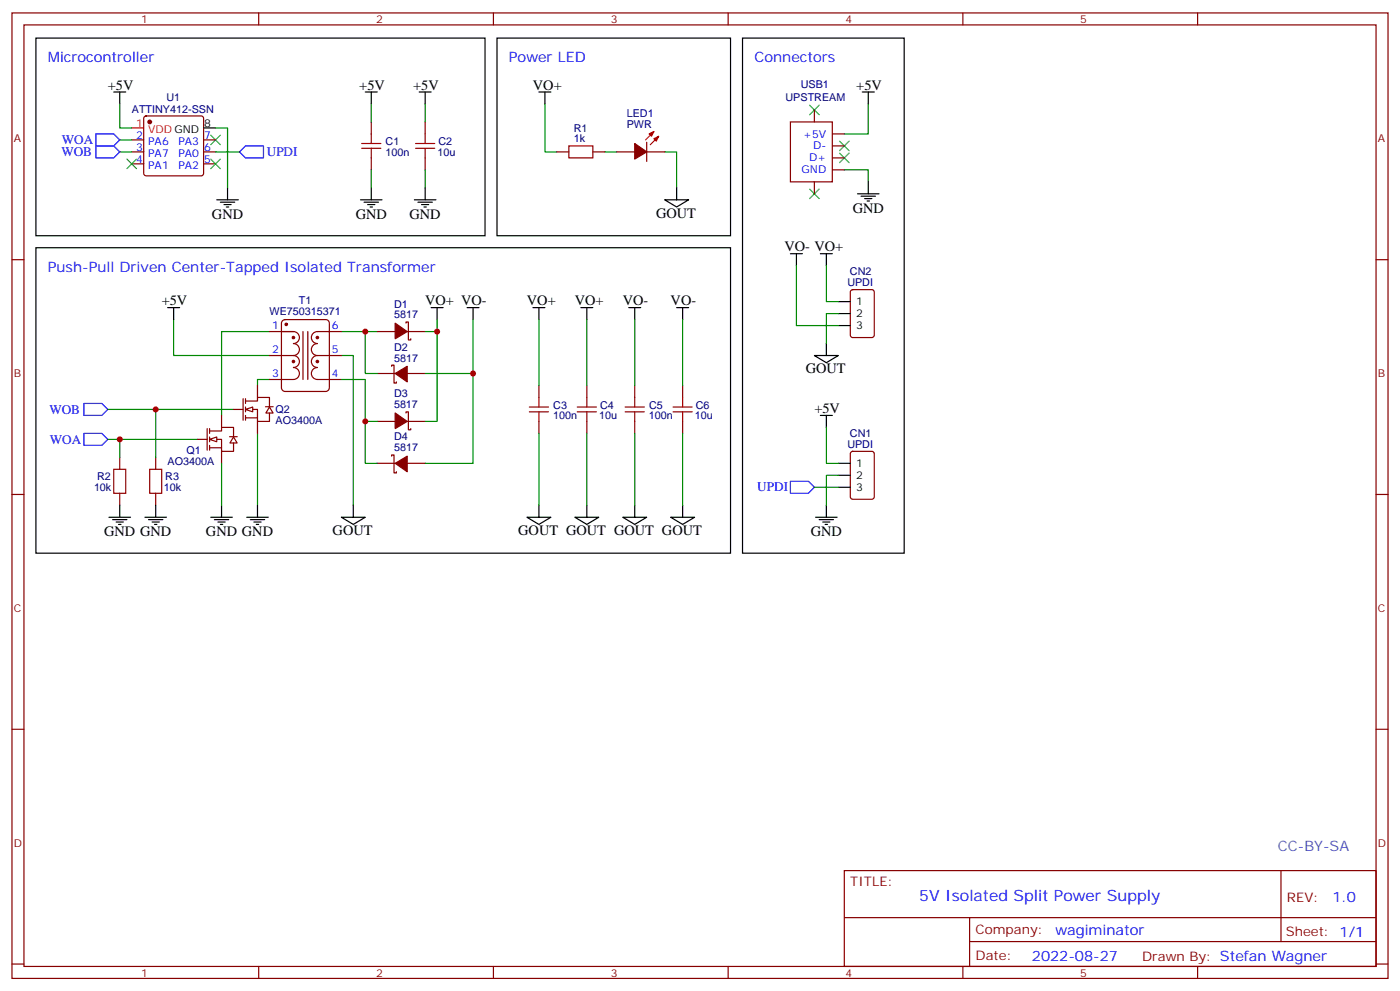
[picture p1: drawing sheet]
<svg xmlns="http://www.w3.org/2000/svg" width="412mm" height="292mm" viewBox="0 0 412 292" stroke-linecap="round" stroke-linejoin="round" font-family="sans-serif">
<g fill="none" stroke="#870000" stroke-width=".35">
<path d="M3.5 3.8h405.4v284.3h-405.4zM7.1 7.3h398.2v277.3h-398.2zM76.2 3.8v3.5M145.3 3.8v3.5M214.5 3.8v3.5M283.6 3.8v3.5M352.8 3.8v3.5M3.5 76.5h3.6M405.3 76.5h3.6M250.7 133.1l.5-.2h5.6l.7 .5v12.9l-.4 .7h-5.9l-.7-.4v-13zM3.5 145.6h3.6M405.3 145.6h3.6"/>
<path d="M3.5 214.8h3.6M405.3 214.8h3.6M248.7 256.4h156.6v28.2h-156.6zM377.3 256.4v20.9M248.7 270.2h156.5M285.6 277.3h119.6M285.6 270.2v14.2M3.5 283.9h3.6M76.2 284.6v3.5M145.3 284.6v3.5M214.5 284.6v3.5M283.6 284.6v3.5"/>
<path d="M352.8 284.6v3.5M405.3 283.9h3.6"/>
</g>
<path d="M254 27.1h3.5M255.8 27.1v3.5M195.8 58.8h7l-3.5 2.2zM199.3 55.3v3.5M252.6 57.1h6.3M253.6 57.8h4.3M254.7 58.5h2.1M255.4 59.2h.7M255.8 53.6v3.5M246.9 136.5h3.6M246.9 140h3.6M246.9 143.5h3.6" fill="none" stroke="#000" stroke-width=".35"/>
<path d="M160.5 30.6v14.1h3.5M255.8 30.6v8.8h-7.1M178.2 44.7h3.5M195.8 44.7h3.5v10.6M248.7 50h7.1v3.6" fill="none" stroke="#008700" stroke-width=".35"/>
<path d="M238.5 31l2.8 2.8M241.3 31l-2.8 2.8M238.5 55.7l2.8 2.8M241.3 55.7l-2.8 2.8M247.3 45.1l2.8 2.8M247.3 41.6l2.8 2.8M250.1 45.1l-2.8 2.8M250.1 41.6l-2.8 2.8" fill="none" stroke="#3c3" stroke-width=".35"/>
<path d="M232.8 35.9h12.4v17.7h-12.4z" fill="#fff" stroke="#870000" stroke-width=".35"/>
<g fill="none" stroke="#870000" stroke-width=".35">
<path d="M239.9 32.4v3.5M245.2 39.4h3.5M164 44.7h3.6M174.6 44.7h3.6M181.7 44.7h5.3M190.5 44.7h5.3M190.5 41.9v5.7M239.9 53.6v3.5M245.2 43h3.5M245.2 46.5h3.5M245.2 50h3.5M111.1 97.6h5.3"/>
<path d="M119.6 95.2v-.4h.7v5.3h.7v-.3M119.9 97.6h5.3M71.6 117.4v6.4M72.3 118.1h3.5v-1h3.6v2.8M72.3 117.4v1.4M72.3 119.9v1.4M75.8 113.5v3.6M78.2 119.8h2.3M79.4 119.9l1 1.7h-2.1zM111.1 110h5.3M115.4 107.9v-.4h.7v5.3h.7v-.3M119.9 110h5.3"/>
<path d="M172.9 113.5v3.6M68.8 120.6h2.8M72.3 120.6h3.5v3.5h3.6v-2.5M72.3 122.3v1.5M72.3 123h3.5M75.8 124.1v3.5M172.9 124.1v3.5"/>
</g>
<g fill="#f00" stroke="#f00" stroke-width=".35">
<path d="M192.6 40.9l1.4-.8-.7 1.5z"/>
<path d="M191.2 39.4l1.4-.7-.7 1.4z"/>
</g>
<path d="M192.6 38.7l-2.5 2.5M194 40.1l-2.4 2.5" fill="none" stroke="#f00" stroke-width=".35"/>
<g fill="#870000" stroke="#870000" stroke-width=".35">
<path d="M187 42.3l3.5 2.4-3.5 2.1z"/>
<path d="M116.4 110l3.5-2.1v4.6z"/>
<path d="M116.4 95.2l3.5 2.4-3.5 2.2z"/>
</g>
<path d="M167.6 43h7v3.5h-7zM170 119.9h5.7M172.9 117.1v2.8M170 121.3h5.7M172.9 121.3v2.8" fill="none" stroke="#a10000" stroke-width=".35"/>
<g fill="none" stroke="#000" stroke-width=".35">
<path d="M49.4 90.6h3.5M51.2 90.6v3.5M241.7 122.3h3.5M243.4 122.3v3.6M62.1 152.3h6.3M63.1 153h4.3M64.2 153.7h2.1M64.9 154.4h.7M65.3 148.8v3.5M72.7 152.3h6.3M73.7 153h4.3M74.8 153.7h2.1"/>
<path d="M75.5 154.4h.7M75.8 148.8v3.5M100.5 152.3h7.1l-3.5 2.1zM104.1 148.8v3.5M155.2 152.3h7.1l-3.6 2.1zM158.7 148.8v3.5M169.3 152.3h7.1l-3.5 2.1zM172.9 148.8v3.5M183.4 152.3h7.1l-3.5 2.1zM187 148.8v3.5M240.2 152.3h6.4M241.3 153h4.2"/>
<path d="M242.4 153.7h2.1M243.1 154.4h.7M243.4 148.8v3.5"/>
</g>
<path d="M24.7 118.8h5.3l1.7 1.8-1.7 1.7h-5.3zM24.7 127.6h5.3l1.7 1.8-1.7 1.8h-5.3zM232.8 141.7h5.3l1.8 1.8-1.8 1.8h-5.3z" fill="none" stroke="#00f" stroke-width=".35"/>
<path d="M51.2 94.1v10.6h28.2M79.4 97.6h-14.1v24.7M100.5 97.6h10.6M79.4 111.8h-3.6v1.7M100.5 104.7h3.6v44.1M31.7 120.6h37.1M31.7 129.4h26.5M75.8 127.6v21.2M243.4 125.9v10.6h3.5M246.9 140h-3.5v8.8M239.9 143.5h7" fill="none" stroke="#008700" stroke-width=".35"/>
<path d="M72.3 120.6l2.1-.7v1.4z" fill="#fff" stroke="#870000" stroke-width=".35"/>
<path d="M58.2 129.4h2.8M61 126.2v6.4M61.7 129.4h3.6v3.5h3.5v-2.4M61.7 126.9h3.6v-1h3.5v2.8M61.7 126.2v1.4M61.7 128.7v1.4M61.7 131.2v1.4M61.7 131.9h3.6M65.3 122.3v3.6M65.3 132.9v3.6M67.6 128.6h2.3M68.8 128.7l1 1.8h-2.1z" fill="none" stroke="#870000" stroke-width=".35"/>
<path d="M61.7 129.4l2.2-.7v1.4z" fill="#fff" stroke="#870000" stroke-width=".35"/>
<path d="M62.1 39.8l2.8 2.8M64.9 39.8l-2.8 2.8M37.4 46.8l2.8 2.9M40.2 46.8l-2.8 2.9M62.1 46.8l2.8 2.9M64.9 46.8l-2.8 2.9" fill="none" stroke="#3c3" stroke-width=".35"/>
<g fill="none" stroke="#a10000" stroke-width=".35">
<path d="M109.4 39.4v2.9M125.2 39.4v2.9M106.5 42.3h5.7M106.5 43.7h5.7M109.4 43.7v2.8M122.4 42.3h5.7M122.4 43.7h5.7M125.2 43.7v2.8M155.9 119.9h5.7M158.7 117.1v2.8M184.1 119.9h5.7M187 117.1v2.8"/>
<path d="M198.3 119.9h5.6M201.1 117.1v2.8M33.5 138.2h3.5v7.1h-3.5zM44.1 138.2h3.5v7.1h-3.5zM155.9 121.3h5.7M158.7 121.3v2.8M184.1 121.3h5.7M187 121.3v2.8M198.3 121.3h5.6M201.1 121.3v2.8"/>
</g>
<g fill="none" stroke="#870000" stroke-width=".35">
<path d="M42.6 34.4l.4-.3h16.3l.5 .3 .2 .5v16.2l-.3 .5-.4 .2h-16.3l-.5-.2-.2-.5v-16.2zM109.4 35.9v3.5M125.2 35.9v3.5M38.8 41.2h3.5M38.8 44.7h3.5M38.8 48.3h3.5M60 41.2h3.5M60 44.7h3.5M60 48.3h3.5M109.4 46.5v3.5M125.2 46.5v3.5M79.4 97.6h3.5"/>
<path d="M82.9 97.6h3.5h-3.5M83.1 94.6l.9-.5h12l.8 .5 .2 .6v19l-.5 .9-.5 .2h-12l-.9-.5-.2-.6v-19zM86.4 97.6a1.76 1.76 0 0 1 1.8 1.8 1.76 1.76 0 0 1-1.8 1.8 1.76 1.76 0 0 1 1.8 1.7 1.76 1.76 0 0 1-1.8 1.8M89.3 97.6v14.2M90.7 97.6v14.2M100.5 97.6h-7a1.76 1.76 0 0 0-1.8 1.8 1.76 1.76 0 0 0 1.8 1.8 1.76 1.76 0 0 0-1.8 1.7 1.76 1.76 0 0 0 1.8 1.8M250.7 85.5l.5-.2h5.6l.7 .4v13l-.4 .7h-5.9l-.7-.4v-13zM79.4 104.7h7M86.4 104.7a1.76 1.76 0 0 1 1.8 1.8 1.76 1.76 0 0 1-1.8 1.7 1.76 1.76 0 0 1 1.8 1.8 1.76 1.76 0 0 1-1.8 1.8h-7M93.5 104.7a1.76 1.76 0 0 0-1.8 1.8 1.76 1.76 0 0 0 1.8 1.7 1.76 1.76 0 0 0-1.8 1.8 1.76 1.76 0 0 0 1.8 1.8h7M93.5 104.7h7M158.7 113.5v3.6"/>
<path d="M187 113.5v3.6M201.1 113.5v3.6M35.3 134.7v3.5M45.9 134.7v3.5M111.1 124.1h5.3M111.1 136.5h5.3M115.4 134.3v-.3h.7v5.3h.7v-.4M119.6 121.6v-.3h.7v5.3h.7v-.4M119.9 124.1h5.3M119.9 136.5h5.3M158.7 124.1v3.5M187 124.1v3.5"/>
<path d="M201.1 124.1v3.5M35.3 145.3v3.5M45.9 145.3v3.5"/>
</g>
<g fill="none" stroke="#008700" stroke-width=".35">
<path d="M35.3 30.6v7.1h3.5M63.5 37.7h3.5v17.6M109.4 30.6v5.3M125.2 30.6v5.3M35.3 41.2h3.5M35.3 44.7h3.5M63.5 44.7h7.1M109.4 50v5.3M125.2 50v5.3M234.6 78.2v17.7h12.3M243.4 78.2v10.6h3.5M107.6 97.6v12.4h3.5"/>
<path d="M125.2 97.6h3.6M128.8 94.1v30h-3.6M139.3 94.1v42.4h-14.1M158.7 94.1v19.4M172.9 94.1v19.4M187 94.1v19.4M201.1 94.1v19.4M246.9 92.4h-3.5v8.8M100.5 111.8h7.1v24.7h3.5M125.2 110h14.1M35.3 129.4v5.3M45.9 120.6v14.1"/>
<path d="M65.3 136.5v12.3M107.6 124.1h3.5M158.7 127.6v21.2M172.9 127.6v21.2M187 127.6v21.2M201.1 127.6v21.2"/>
</g>
<g fill="none" stroke="#000" stroke-width=".35">
<path d="M10.6 11.2h132.3v58.2h-132.3zM146.4 11.2h68.8v58.2h-68.8zM218.7 11.2h47.6v151.7h-47.6zM33.5 27.1h3.5M35.3 27.1v3.5M60 37.7h3.5M107.6 27.1h3.5M109.4 27.1v3.5M123.5 27.1h3.5M125.2 27.1v3.5M158.7 27.1h3.6M160.5 27.1v3.5"/>
<path d="M63.9 58.8h6.3M64.9 59.5h4.2M67 55.3v3.5M106.2 58.8h6.3M107.2 59.5h4.3M109.4 55.3v3.5M122.1 58.8h6.3M123.1 59.5h4.3M125.2 55.3v3.5M10.6 73h204.6v89.9h-204.6zM66 60.3h2.1M66.7 61h.7"/>
<path d="M108.3 60.3h2.1M109 61h.7M124.2 60.3h2.1M124.9 61h.7M232.8 74.7h3.6M234.6 74.7v3.5M241.7 74.7h3.5M243.4 74.7v3.5M127 90.6h3.5M128.8 90.6v3.5M137.6 90.6h3.5M139.3 90.6v3.5"/>
<path d="M157 90.6h3.5M158.7 90.6v3.5M171.1 90.6h3.5M172.9 90.6v3.5M185.2 90.6h3.5M187 90.6v3.5M199.3 90.6h3.5M201.1 90.6v3.5M246.9 95.9h3.6M246.9 88.8h3.6M246.9 92.4h3.6M239.9 104.7h7l-3.5 2.1z"/>
<path d="M243.4 101.2v3.5M32.1 152.3h6.4M33.2 153h4.2M34.2 153.7h2.1M34.9 154.4h.7M35.3 148.8v3.5M42.7 152.3h6.3M43.7 153h4.3M44.8 153.7h2.1M45.5 154.4h.7M45.9 148.8v3.5M197.6 152.3h7l-3.5 2.1z"/>
<path d="M201.1 148.8v3.5"/>
</g>
<g fill="#870000" stroke="#870000" stroke-width=".35">
<path d="M116.4 121.6l3.5 2.5-3.5 2.1z"/>
<path d="M116.4 136.5l3.5-2.2v4.6z"/>
<circle cx="44.1" cy="35.9" r=".53"/>
<circle cx="86.4" cy="99.4" r=".35"/>
<circle cx="86.4" cy="106.5" r=".35"/>
<circle cx="93.5" cy="99.4" r=".35"/>
<circle cx="93.5" cy="106.5" r=".35"/>
<circle cx="84.3" cy="95.5" r=".35"/>
</g>
<path d="M38.8 37.7h3.5" fill="none" stroke="#f00" stroke-width=".35"/>
<path d="M28.2 39.4h5.3l1.8 1.8-1.8 1.8h-5.3zM28.2 43h5.3l1.8 1.7-1.8 1.8h-5.3zM70.6 44.7l1.7-1.7h5.3v3.5h-5.3z" fill="none" stroke="#00f" stroke-width=".35"/>
<g fill="#c00">
<circle cx="107.6" cy="124.1" r=".88"/>
<circle cx="128.8" cy="97.6" r=".88"/>
<circle cx="139.3" cy="110" r=".88"/>
<circle cx="107.6" cy="97.6" r=".88"/>
<circle cx="35.3" cy="129.4" r=".88"/>
<circle cx="45.9" cy="120.6" r=".88"/>
</g>
<text font-size="4.6" fill="#00f" x="270.8" y="265.4">5V Isolated Split Power Supply</text>
<g font-size="4.2" fill="#00f">
<text x="14.1" y="18.3">Microcontroller</text>
<text x="149.9" y="18.3">Power LED</text>
<text x="222.2" y="18.3">Connectors</text>
<text x="14.1" y="80">Push-Pull Driven Center-Tapped Isolated Transformer</text>
<text x="392.5" y="265.7">1.0</text>
<text x="310.9" y="275.2">wagiminator</text>
<text x="304" y="283">2022-08-27</text>
</g>
<g font-size="4.2">
<text x="31.7" y="26.4">+5V</text>
<text x="105.8" y="26.4">+5V</text>
<text x="121.7" y="26.4">+5V</text>
<text x="157" y="26.4">VO+</text>
<text x="252.2" y="26.4">+5V</text>
<text x="62.4" y="64.5">GND</text>
<text x="104.8" y="64.5">GND</text>
<text x="120.6" y="64.5">GND</text>
<text x="193.2" y="64.1">GOUT</text>
<text x="251.2" y="62.7">GND</text>
<text x="231.1" y="74">VO- VO+</text>
<text x="47.6" y="89.9">+5V</text>
<text x="125.2" y="89.9">VO+ VO-</text>
<text x="155.2" y="89.9">VO+</text>
<text x="169.3" y="89.9">VO+</text>
<text x="183.4" y="89.9">VO-</text>
<text x="197.6" y="89.9">VO-</text>
<text x="237.3" y="110">GOUT</text>
<text x="239.9" y="121.6">+5V</text>
<text x="30.7" y="158">GND GND</text>
<text x="60.7" y="158">GND GND</text>
<text x="98" y="157.6">GOUT</text>
<text x="152.7" y="157.6">GOUT GOUT GOUT GOUT</text>
<text x="238.8" y="158">GND</text>
</g>
<text font-size="4.2" fill="#0099b0" x="376.4" y="250.8">CC-BY-SA</text>
<g font-size="3.9" fill="#00f">
<text x="18.1" y="46">WOB</text>
<text x="18.2" y="42.5">WOA</text>
<text x="78.6" y="46">UPDI</text>
<text x="14.5" y="121.8">WOB</text>
<text x="14.7" y="130.7">WOA</text>
<text x="223.1" y="144.7">UPDI</text>
</g>
<g font-size="3.9" fill="#800">
<text x="250.5" y="261">TITLE:</text>
<text x="379.1" y="265.7">REV:</text>
<text x="287.4" y="275.2">Company:</text>
<text x="378.7" y="275.8">Sheet: 1/1</text>
<text x="287.4" y="282.9">Date:</text>
<text x="336.4" y="282.9">Drawn By: Stefan Wagner</text>
</g>
<g font-size="3.2" fill="#800">
<text x="41.6" y="6.8">1</text>
<text x="110.8" y="6.8">2</text>
<text x="179.9" y="6.8">3</text>
<text x="249.1" y="6.8">4</text>
<text x="318.2" y="6.8">5</text>
<text x="4.1" y="41.9">A</text>
<text x="405.9" y="41.9">A</text>
<text x="4.1" y="111.1">B</text>
<text x="405.9" y="111.1">B</text>
<text x="4.1" y="180.2">C</text>
<text x="405.9" y="180.2">C</text>
<text x="4.1" y="249.3">D</text>
<text x="405.9" y="249.3">D</text>
<text x="41.6" y="287.6">1</text>
<text x="110.8" y="287.6">2</text>
<text x="179.9" y="287.6">3</text>
<text x="249.1" y="287.6">4</text>
<text x="318.2" y="287.6">5</text>
</g>
<g font-size="3.2" fill="#000080">
<text x="49" y="29.6">U1</text>
<text x="231.4" y="29.6">UPSTREAM</text>
<text x="235.9" y="25.8">USB1</text>
<text x="38.8" y="33.1">ATTINY412-SSN</text>
<text x="184.6" y="34.5">LED1</text>
<text x="169" y="41.9">1k</text>
<text x="169" y="38.8">R1</text>
<text x="184.6" y="37.7">PWR</text>
<text x="113.5" y="45.9">100n</text>
<text x="113.6" y="42.7">C1</text>
<text x="128.8" y="45.9">10u</text>
<text x="129.1" y="42.7">C2</text>
<text x="250.4" y="81.1">CN2</text>
<text x="88" y="89.4">T1</text>
<text x="249.6" y="84.2">UPDI</text>
<text x="79.4" y="92.8">WE750315371</text>
<text x="116.1" y="93.8">5817</text>
<text x="116.1" y="90.6">D1</text>
<text x="116.1" y="106.5">5817</text>
<text x="116.1" y="103.3">D2</text>
<text x="116.1" y="117">D3</text>
<text x="81.2" y="124.9">AO3400A</text>
<text x="81.2" y="121.8">Q2</text>
<text x="116.1" y="120.2">5817</text>
<text x="162.9" y="123.5">100n</text>
<text x="163" y="120.3">C3</text>
<text x="176.5" y="123.5">10u</text>
<text x="176.8" y="120.3">C4</text>
<text x="191.1" y="123.5">100n</text>
<text x="191.2" y="120.3">C5</text>
<text x="204.7" y="123.5">10u</text>
<text x="205" y="120.3">C6</text>
<text x="116.1" y="129.7">D4</text>
<text x="249.6" y="131.9">UPDI</text>
<text x="250.4" y="128.7">CN1</text>
<text x="49.3" y="136.9">AO3400A</text>
<text x="55" y="133.7">Q1</text>
<text x="116.1" y="132.9">5817</text>
<text x="28.6" y="141.5">R2</text>
<text x="48.7" y="141.4">R3</text>
<text x="27.7" y="144.6">10k</text>
<text x="48.3" y="144.6">10k</text>
</g>
<g font-size="3.2" fill="#f00">
<text x="40.1" y="37.3">1</text>
<text x="43.6" y="39.1">VDD GND</text>
</g>
<g font-size="3.2" fill="#00f">
<text x="40.1" y="40.9">2</text>
<text x="60.1" y="40.9">7</text>
<text x="236.6" y="40.5">+5V</text>
<text x="40.1" y="44.4">3</text>
<text x="40.1" y="47.9">4</text>
<text x="43.6" y="42.6">PA6</text>
<text x="43.6" y="46.1">PA7</text>
<text x="52.6" y="46.1">PA0</text>
<text x="52.6" y="42.6">PA3</text>
<text x="60.1" y="47.9">5</text>
<text x="60.1" y="44.4">6</text>
<text x="238.4" y="47.6">D+</text>
<text x="239.5" y="44">D-</text>
<text x="43.6" y="49.7">PA1</text>
<text x="52.6" y="49.7">PA2</text>
<text x="236.1" y="51.1">GND</text>
<text x="80.2" y="96.9">1</text>
<text x="97.7" y="96.9">6</text>
<text x="80.2" y="104">2</text>
<text x="97.7" y="104">5</text>
<text x="80.2" y="111.1">3</text>
<text x="97.7" y="111.1">4</text>
</g>
<g font-size="3.2">
<text x="60.1" y="37.3">8</text>
<text x="252.2" y="89.9">1</text>
<text x="252.2" y="93.4">2</text>
<text x="252.2" y="96.9">3</text>
<text x="252.2" y="137.5">1</text>
<text x="252.2" y="141">2</text>
<text x="252.2" y="144.6">3</text>
</g>
</svg>
